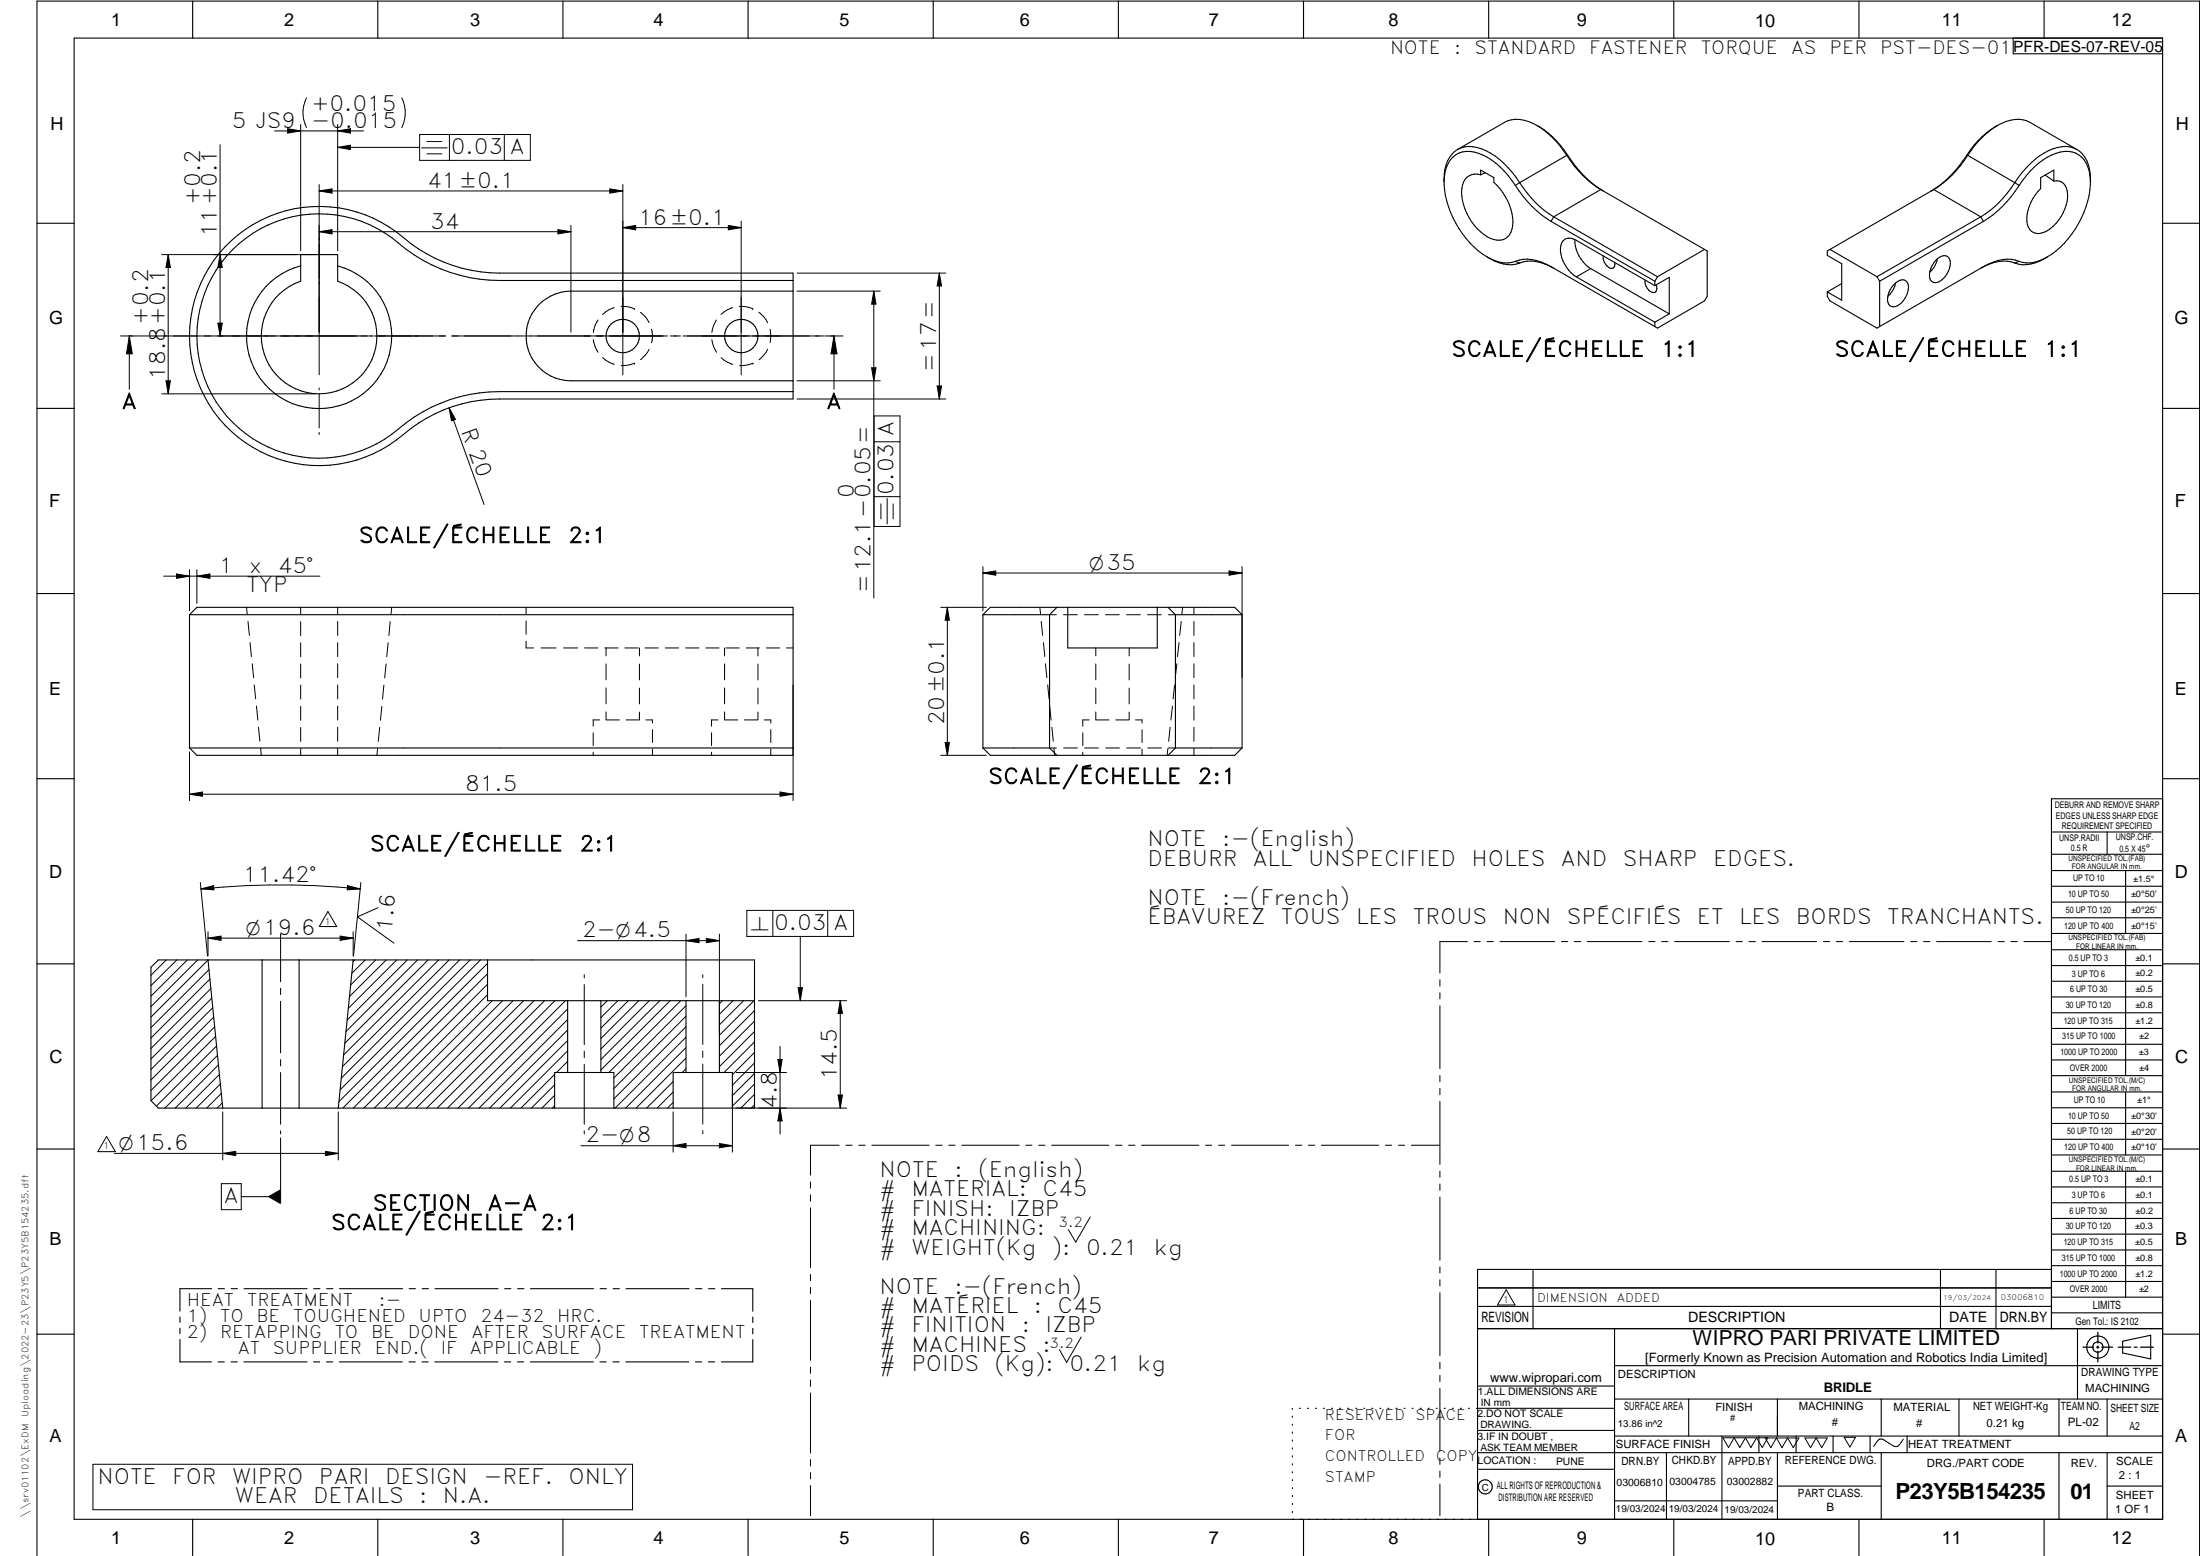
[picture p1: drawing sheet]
<svg xmlns="http://www.w3.org/2000/svg" width="594mm" height="420mm" viewBox="0 0 594 420" stroke-linecap="round" stroke-linejoin="round" font-family="sans-serif">
<g fill="none" stroke="#000" stroke-width=".3">
<path d="M20 10.3h564v400h-564zM52 .3v10M102 .3v10M152 .3v10M202 .3v10M252 .3v10M302 .3v10M352 .3v10M402 .3v10M452 .3v10M502 .3v10M543.6 10.3v4.2h40.4"/>
<path d="M552 .3v10M415 33.9a22.4 22.4 0 0 1 8.3 8M539.4 33.9a22.4 22.4 0 0 0-8.3 8M393.6 40.4l12.7-7.4a9 9 0 0 1 8.9 1 25.4 25.4 0 0 1 7.9 8M393.6 40.3a8.8 8.8 0 0 0-3.7 8.1v.8M393.6 40.3a9 9 0 0 1 8.9 1.1 26.1 26.1 0 0 1 8.8 9.4l2.2 2.7a24 24 0 0 0 6.1 5M396.1 47.9a3.8 3.8 0 0 1 3.7-.7v-1.3l3.6 2.1v1.2a14.9 14.9 0 0 1 5.1 11.7 3.9 3.9 0 0 1-6 3.5 14.7 14.7 0 0 1-7.7-13.5 4.8 4.8 0 0 1 1.3-3zM401.1 46.7l-1.3 .5M409.2 50.1a19.4 19.4 0 0 0-11.1-9 6.2 6.2 0 0 0-7.8 5 21.2 21.2 0 0 0 3.7 15.7l.9 1.3a21.8 21.8 0 0 0 6.7 6.3M409.2 50.1a29.8 29.8 0 0 0 9.6 9.7M418.8 59.8l28.1 16.1M419.6 58.5l28 16.2"/>
<path d="M419.6 58.5l-.8 1.3M423.1 42l-13.9 8.1M423.1 42a28.1 28.1 0 0 0 9.2 9.2M423.3 41.9a29.8 29.8 0 0 0 9.7 9.7M423.3 41.9l-.2 .1M432.3 51.2l28 16.2M432.3 51.2l-12.7 7.3M522.2 51.2l12.7 7.3M522.2 51.2l-28 16.2M531.1 41.9l.3 .1M531.1 41.9a29.8 29.8 0 0 1-9.6 9.7M531.4 42l13.8 8.1"/>
<path d="M531.4 42a28.1 28.1 0 0 1-9.2 9.2M534.9 58.5l.7 1.3M534.9 58.5l-28 16.2M535.6 59.8l-28 16.1M545.2 50.1a19.4 19.4 0 0 1 11.1-9 6.2 6.2 0 0 1 7.8 5 21.2 21.2 0 0 1-3.7 15.7l-.9 1.3a21.8 21.8 0 0 1-6.7 6.3M545.2 50.1a29.8 29.8 0 0 1-9.6 9.7M551 48l3.6-2.1v3a3.1 3.1 0 0 1 3.7 3.5 11.7 11.7 0 0 1-6.3 10.3 3.2 3.2 0 0 1-4.7-3 12.1 12.1 0 0 1 3.7-8.8zM552.3 47.3l2.3 1.6M560.9 40.4l-12.8-7.4a9 9 0 0 0-8.9 1 25.4 25.4 0 0 0-7.8 8M564.5 49.2a9.5 9.5 0 0 0-3.7-8.9 8.9 8.9 0 0 0-8.9 1.1 26.1 26.1 0 0 0-8.8 9.4l-2.2 2.7a24 24 0 0 1-6 5M10 60.3h10M60.8 66.6a35 35 0 0 1 48.1-2.5 40.1 40.1 0 0 0 26 9.6h79.3v34h-79.3a39.6 39.6 0 0 0-26 9.6 35 35 0 0 1-48.1-2.5 35 35 0 0 1 0-48.2z"/>
<path d="M81.2 68.7h10v7.2a15.6 15.6 0 0 1 7.6 24.1 15.6 15.6 0 0 1-25.2 0 15.6 15.6 0 0 1 7.6-24.1zM91.2 71.8a19.6 19.6 0 0 1 11 30.1 19.6 19.6 0 0 1-32.1 0 19.6 19.6 0 0 1 11.1-30.1M214.2 78.6h-60a12.1 12.1 0 0 0-12.1 12.1 12.1 12.1 0 0 0 12.1 12.1h60M214.2 75.7h-79.3a43.1 43.1 0 0 1-29.1-11.5 33 33 0 0 0-44.6 5 33 33 0 0 0 1.6 44.8 33 33 0 0 0 44.8 1.8 42.2 42.2 0 0 1 27.3-10.1h79.3M401.6 69.4a8.9 8.9 0 0 0 8.6 .8 11.5 11.5 0 0 1 8.6 1.8l28.1 16.2M401.6 69.4a10.1 10.1 0 0 0 8.8 1.6M409.2 70.6l1.2 .4M410.4 71a10.6 10.6 0 0 1 9.2 1.4M425.3 64.7a9.3 9.3 0 0 0 4.2 7.8M425.7 74.8l21.2 12.2M425.7 74.8a9.2 9.2 0 0 1-4.2-8.6 2.49 2.49 0 0 1 4.2-1.3l21.2 12.2M429.5 72.5l21.3 12.3"/>
<path d="M429.5 72.5l-3.8 2.3M432.9 69.1a3.1 3.1 0 0 0 2.4 3.4 1.12 1.12 0 0 0 .7-1.6M444.2 75.6a3.1 3.1 0 0 0 2.4 3.4 1.32 1.32 0 0 0 .6-2.1M446.9 75.9v1.2M446.9 77.1l3.9-2.2v9.9M447.6 74.7l-.7 1.2M460.3 67.4l-12.7 7.3M460.3 67.4l.7 .4v12.2l-.7 1.2-12.7 7.4-.7-.4M493.4 78.8v1.2l.8 1.2 12.7 7.4 .7-.4M494.2 67.4l-.8 .4v1.2l3.9 2.2v9.9l-3.9-2.3M494.2 67.4l12.7 7.3M497.3 76.6l-3.9 2.2"/>
<path d="M506.9 74.7l.7 1.2M507.6 75.9v12.3M511.3 76.9a2.54 2.54 0 0 1 3.6-.9 4.9 4.9 0 0 1-1.4 5.8 2.22 2.22 0 0 1-3.5 .4 5.1 5.1 0 0 1 1.3-5.3zM511.9 76.4a6.6 6.6 0 0 1-2.1 3.7M522.6 70.4a2.54 2.54 0 0 1 3.6-.9 4.8 4.8 0 0 1-1.4 5.7 2.19 2.19 0 0 1-3.5 .4 5.1 5.1 0 0 1 1.3-5.2zM523.2 69.9a6.8 6.8 0 0 1-2.1 3.6M544.1 71a10.6 10.6 0 0 0-9.2 1.4M545.2 70.6l-1.1 .4M552.8 69.4a10.1 10.1 0 0 1-8.7 1.6M552.8 69.4a8.9 8.9 0 0 1-8.6 .8 11.5 11.5 0 0 0-8.6 1.8l-28 16.2M584 60.3h10M446.9 87v1.2"/>
<path d="M450.8 84.8l-3.9 2.2M10 110.3h10M584 110.3h10M10 160.3h10M51.2 166h163M51.2 166l2-2h161v40h-161l-2-2M51.2 166v36M265.4 166h18M265.4 166l2-2h66l2 2M265.4 166v36M283.4 166v36M285.4 164l-2 2"/>
<path d="M288.3 164v11h24.2v-11M315.4 164l2 2M317.4 166v36M335.4 166h-18M335.4 166v36M584 160.3h10M10 210.3h10M51.2 202h163M265.4 202l2 2h48M265.4 202h18M283.4 202l2 2M317.4 202l-2 2"/>
<path d="M317.4 202h18M335.4 202l-2 2h-18M584 215.7h-30v143.1M584 210.3h10M554 224.7h30M554 230.7h30M554 235.1h30M554 239.3h30M569 224.7v6M574 235.1v17M56.2 259.2l3.9 40M70.8 259.2v40"/>
<path d="M80.8 259.2v40M95.4 259.2l-4.1 40M131.6 259.2v11h72.1M554 243.6h30M554 247.8h30M554 252.1h30M554 256.5h30M574 256.5v33.9M10 260.3h10M40.8 261.2l1.9-2h161v40h-161l-1.9-2zM153.3 270.2v19.4M162.3 270.2v19.4"/>
<path d="M185.2 270.2v19.4M194.3 270.2v19.4M554 260.7h30M554 265h30M554 269.2h30M554 273.5h30M554 277.7h30M584 260.3h10M149.8 299.2v-9.6h16v9.6M181.8 299.2v-9.6h16v9.6M554 282h30M554 286.2h30"/>
<path d="M554 290.4h30M554 294.9h30M554 299.1h30M574 294.9v17M10 310.3h10M554 303.4h30M554 307.6h30M554 311.9h30M554 316.3h30M574 316.3v34M584 310.3h10M554 320.5h30"/>
<path d="M554 324.8h30M554 329h30M554 333.2h30M554 337.5h30M48.6 355.6v1.5M48.6 358.6v1.5M57.1 348h-8.5v6M58.9 348h1.7M62.4 348h1.7M65.9 348h17M84.7 348h1.7M88.2 348h1.7"/>
<path d="M91.7 348h17M110.5 348h1.7M114 348h1.7M117.5 348h17M136.3 348h1.7M139.8 348h1.7M143.2 348h17.1M162 348h1.7M165.6 348h1.7M169 348h17M187.8 348h1.7M191.3 348h1.7"/>
<path d="M194.8 348h8.5v6.1M203.3 355.6v1.5M203.3 358.7v1.5M399 358.8h185M399 352.8h155M399 347.8h155M414 342.8v16M436 358.8v51.5M524 342.8v16M539 342.8v16M554 341.8h30M554 346h30"/>
<path d="M554 350.3h30M554 354.5h30M554 342.8h-155v67.5M561 358.8v19M10 360.3h10M48.6 361.7v6h8.5M58.9 367.7h1.7M62.4 367.7h1.7M65.9 367.7h17M84.7 367.7h1.7M88.2 367.7h1.7M91.6 367.7h17.1"/>
<path d="M110.4 367.7h1.7M114 367.7h1.6M117.4 367.7h17M136.2 367.7h1.7M139.7 367.7h1.7M143.2 367.7h17M162 367.7h1.7M165.5 367.7h1.7M169 367.7h17M187.8 367.7h1.7M191.3 367.7h1.7M203.3 361.7v6h-8.5"/>
<path d="M399 374.3h37M436 368.8h148M436 377.8h148M456 377.8v10M480 377.8v10M508 377.8v10M529 377.8v10M556 377.8v10M569 377.8v10M573.2 362.2l7.6-1.6v6.3l-7.6-1.6zM584 360.3h10M349 380.3v.3"/>
<path d="M349 382.4v.3M349 384.6v.3M349 386.7v.3M349 388.8v.3M349 391v.3M349 393.1v.3M349 395.3v.3M349 397.4v.3M349 399.5v.3M350.9 380.3h.2M353.1 380.3h.2M355.2 380.3h.3"/>
<path d="M357.4 380.3h.3M359.6 380.3h.3M361.7 380.3h.3M363.9 380.3h.3M366.1 380.3h.3M368.3 380.3h.2M370.4 380.3h.3M372.6 380.3h.3M374.8 380.3h.3M376.9 380.3h.4M379.1 380.3h.3M381.3 380.3h.3"/>
<path d="M383.4 380.3h.4M385.6 380.3h.3M387.8 380.3h.3M390 380.3h.3M392.2 380.3h.3M394.3 380.3h.3M396.5 380.3h.3M398.7 380.3h37.3M399 386.2h37M399 396.7h37M436 387.8h148M450 392.3v18"/>
<path d="M465 387.8v22.5M475 387.8v4.5M480 392.3v18M485 387.8v4.5M495 387.8v4.5M505 387.8v4.5M508 392.3v18M515 387.8v4.5M556 392.3v18M569 392.3v18M584 392.3h-185M52 410.3v9.7"/>
<path d="M102 410.3v9.7M152 410.3v9.7M202 410.3v9.7M252 410.3v9.7M302 410.3v9.7M349 401.7v.3M349 403.8v.4M349 406v.3M349 408.1v.3M352 410.3v9.7M402 410.3v9.7M436 405.3h44"/>
<path d="M452 410.3v9.7M480 401.3h28M502 410.3v9.7M552 410.3v9.7M569 401.3h15M10 420v-419.7h584v419.7"/>
<circle cx="168.2" cy="90.8" r="4.5"/>
<circle cx="200.2" cy="90.7" r="4.5"/>
<circle cx="566.5" cy="363.8" r="2.99"/>
<circle cx="566.5" cy="363.7" r="1.41"/>
<circle cx="401.1" cy="401.5" r="1.9"/>
</g>
<path d="M566.5 359.7v3M562.5 363.8h2.9M566.1 363.8h.7M566.5 363.4v.7M566.5 364.9v2.8M567.6 363.8h2.9M572 363.8h3.4M576.3 363.8h.8M578 363.8h3.5" fill="none" stroke="#000" stroke-width=".34"/>
<g fill="none" stroke="#000" stroke-width=".27">
<path d="M59.4 39.1v51.6M74.2 35.3h24M77.7 34.8l3.5 .5-3.5 .6zM81.2 33.6v34.1M82.8 26.4a9 9 0 0 0 0 8.1M91.2 39.8l3.5-.6v1.2zM91.2 39.8h22.1M91.2 35.3l3.5-.5v1.1zM91.2 33.6v34.1M108.5 26.4a9 9 0 0 1 0 8.1M113.3 36.3h29.9v7h-29.9zM121.4 36.3v7"/>
<path d="M136.2 36.3v7M86.2 49.8v51.4M86.2 51.6h82M86.2 51.6l3.5-.6v1.2zM164.7 51l3.5 .6-3.5 .6zM168.2 49.8v51.4M200.1 59.7v41.5M43.7 68.7h41.4M45.4 68.7l.6 3.5h-1.2zM45.4 68.7v37.6M59.4 68.7l.6 3.5h-1.2zM86.2 62.6h68"/>
<path d="M86.2 62.6l3.5-.6v1.2zM150.7 62l3.5 .6-3.5 .6zM154.2 60.8v28.9M168.2 61.5l3.5-.6v1.2zM168.2 61.5h31.9M196.7 60.9l3.4 .6-3.4 .6zM215.2 78.6h22.5M215.2 73.7h40.2M236 78.6v82.9M236 78.6l.6 3.5h-1.2zM253.7 73.7l.5 3.5h-1.1zM253.7 73.7v34"/>
<path d="M32.5 90.7h4.8M34.9 90.7l.8 4.8h-1.5zM34.9 90.7v14.4M37.5 90.7h63.2M58.8 87.2h1.2l-.6 3.5zM101 90.7h19.3M141.5 90.7h-19.5M160.2 91.7a7.5 7.5 0 0 0 1.3 3.4M161.5 86.4a7.1 7.1 0 0 0-1.3 3.4M162.7 96.6a7.8 7.8 0 0 0 3.2 1.8M165.9 83.1a7 7 0 0 0-3.2 1.8M167.7 82.8a7.1 7.1 0 0 1 3.6 .6"/>
<path d="M171.3 83.4h.1M171.3 98.1l-2.3 .6h-1.2M171.3 98.1h.1M172.9 84.3a7.6 7.6 0 0 1 2.4 2.8M175.3 94.3a8.2 8.2 0 0 1-2.3 2.8M175.9 88.9a6.6 6.6 0 0 1 0 3.6M180.2 90.7h-38.6M183.8 90.7h-2.8M192.2 91.7a7.5 7.5 0 0 0 1.3 3.4M193.5 86.4a7.7 7.7 0 0 0-1.3 3.4M194.7 96.6a7.8 7.8 0 0 0 3.2 1.8M197.8 83.1a7.2 7.2 0 0 0-3.1 1.8"/>
<path d="M199.7 82.8a7.1 7.1 0 0 1 3.6 .6M203.3 98.1a8.1 8.1 0 0 1-3.6 .6M203.3 83.4h.1M203.3 98.1h.1M204.9 84.3a7.6 7.6 0 0 1 2.4 2.8M207.3 94.3a8.2 8.2 0 0 1-2.3 2.8M207.9 88.9a7.9 7.9 0 0 1 0 3.6M222.5 90.7h-38.1M222.8 90.7h4.8M225.2 90.7l.8 4.8h-1.6zM225.2 90.7v14.4M235.4 99.3h1.2l-.6 3.5z"/>
<path d="M43.7 106.3h41.4M44.8 102.8h1.2l-.6 3.5zM86.2 104.7v.6M86.2 106.5v9.1M86.2 116.8v.5M121.3 110.2l9.4 26M121.3 110.2l1.7 3-1.1 .4zM215.2 102.8h22.5M215.2 107.7h40.2M236 119.3h7M236 112.3h7v29.9h-7zM253.1 104.2h1.1l-.5 3.5z"/>
<path d="M236 134.1h7M44.2 155.6h42.2M47.7 155l3.5 .6-3.5 .6zM51.2 153.8v11.1M53.2 153.8v9.1M53.2 155.6l3.5-.6v1.2zM265.4 153v11.9M265.4 154.7l3.5-.5v1.1zM265.4 154.7h70M331.9 154.2l3.5 .5-3.5 .6zM335.4 153v29.9M66.6 164l.2 1.9"/>
<path d="M67 167.8l.3 3.8M67.5 173.5l.4 3.8M68.1 179.2l.4 3.8M81.2 164v1.9M81.2 167.9v3.7M81.2 173.6v3.7M81.2 179.3v3.7M91.2 164v1.9M91.2 167.8v3.8M91.2 173.5v3.8M91.2 179.2v3.8M104.3 179.3l-.4 3.7"/>
<path d="M104.8 173.6l-.4 3.7M105.4 167.9l-.4 3.7M105.8 164l-.2 1.9M142.1 173.1v1.9h2M142.1 164v1.8M142.1 167.6v3.7M146.1 175h4M152.2 175h3.8M157.9 175h3.6M163.3 175h3.6M163.7 175v2.1M163.7 179.3v4.3"/>
<path d="M168.7 175h3.6M172.7 175v2.1M172.7 179.3v4.3M174.2 175h3.6M179.7 175h3.6M185.1 175h3.6M190.6 175h3.6M195.7 175v2.1M195.7 179.3v4.3M196 175h3.6M201.5 175h3.6M204.7 175v2.1"/>
<path d="M204.7 179.3v4.3M206.9 175h3.6M212.4 175h1.8M254 164h12.4M255.8 164v40M255.8 164l.6 3.5h-1.2zM280.8 164l.2 1.9M281.2 167.8l.4 3.8M281.8 173.5l.3 3.8M282.3 179.2l.4 3.8M283.4 166h1.8M287.2 166h3.7"/>
<path d="M292.9 166h3.7M295.9 175v2.1M295.9 179.3v4.3M298.5 166h3.8M304.2 166h3.7M304.9 175v2.1M304.9 179.3v4.3M309.9 166h3.7M315.5 166h1.9M317.8 179.2l-.4 3.8M318.4 173.5l-.4 3.8M319 167.8l-.4 3.8"/>
<path d="M319.4 164l-.3 1.9M322.4 164v1.9M322.4 167.8v3.8M322.4 173.5v3.8M322.4 179.2v3.8M68.7 185l.3 3.7M69.3 190.7l.3 3.7M69.8 196.4l.4 3.8M81.2 185v3.8M81.2 190.7v3.8M81.2 196.4v3.8M91.2 185v3.7"/>
<path d="M91.2 190.7v3.7M91.2 196.4v3.8M102.5 196.4l-.4 3.8M103.1 190.7l-.4 3.8M103.7 185l-.4 3.8M160.2 197.9v3.4M161.9 194.4h-1.7v1.7M163.7 185.8v4.2M163.7 192.2v2.2M163.7 194.4h3.6M169.1 194.4h3.5M172.7 185.8v4.3"/>
<path d="M172.7 192.3v2.1M174.4 194.4h1.8v.8M176.2 197v3.5M192.1 197.9v3.4M193.9 194.4h-1.8v1.7M195.7 185.8v4.2M195.7 192.2v2.2M195.7 194.4h3.5M201 194.4h3.5M204.7 185.8v4.3M204.7 192.3v2.1M206.4 194.4h1.7v.8"/>
<path d="M208.1 197v3.5M214.2 185v31.2M282.9 185l.4 3.7M283.5 190.7l.3 3.7M284 196.4l.4 3.8M292.4 197.9v3.4M294.1 194.4h-1.7v1.7M295.9 185.8v4.2M295.9 192.2v2.2M295.9 194.4h3.6M301.3 194.4h3.5M304.9 185.8v4.3"/>
<path d="M304.9 192.3v2.1M306.6 194.4h1.8v.8M308.4 197v3.5M316 196.4l-.4 3.8M316.6 190.7l-.4 3.7M317.2 185l-.4 3.7M322.4 185v3.7M322.4 190.7v3.7M322.4 196.4v3.8M51.2 214.5l3.5-.6v1.1zM51.2 203v13.2M51.2 214.5h163"/>
<path d="M70.4 202.1l.2 1.9M81.2 202.1v1.9M91.2 202.1v1.9M102 202.1l-.2 1.9M160.2 203.1v.9M176.2 202.3v1.7M192.1 203.1v.9M208.1 202.3v1.7M210.6 213.9l3.6 .6-3.6 .5zM254 204h12.4M255.2 200.5h1.2l-.6 3.5zM283.4 202h1.9"/>
<path d="M284.6 202.1l.2 1.9M287.2 202h3.8M292.4 203.1v.9M292.9 202h3.7M298.6 202h3.7M304.2 202h3.8M308.4 202.3v1.7M309.9 202h3.7M315.4 202.1l-.2 1.9M315.5 202h1.9M322.4 202.1v1.9M54.1 238.3l1.9 19.8"/>
<path d="M93.8 239.1l3.5 .9-3.5 .3zM97.4 238.3l-1.9 19.8M44.9 259.2l-4.1 4.2M47.7 259.2l-6.9 6.9M50.6 259.2l-9.8 9.8M53.4 259.2l-12.6 12.6M54.3 240l3.4-.9 .1 1.2zM54.3 240a214.5 214.5 0 0 1 43 0M56.2 259.2l-15.4 15.5M56.2 251.6v6.5M56.2 253.3l3.5-.5v1.1zM56.2 253.3h39.2"/>
<path d="M75.8 252.2v12.9M88.6 246.1l2.3 4.1h-4.7zM91.9 252.8l3.5 .5-3.5 .6zM95.4 251.6v6.5M95.8 259.2l-.5 .5M98.6 259.2l-3.6 3.6M101.5 259.2l-6.8 6.8M102.1 245.1l-5.6 2.5 9.9 7.1M104.3 259.2l-9.9 9.9M107.1 259.2l-13 13.1M110 259.2l-16.2 16.2M112.8 259.2l-19.4 19.4"/>
<path d="M115.6 259.2l-22.5 22.5M118.4 259.2l-25.6 25.7M121.3 259.2l-28.8 28.8M124.1 259.2l-31.9 31.9M127 259.2l-35.1 35.1M129.7 259.2l-38.1 38.2M155.9 254h38.4M185.2 254l3.6-.6v1.2zM185.2 252.2v17M190.7 253.4l3.6 .6-3.6 .6zM194.3 252.2v26.6M201.7 245.8h28.8v7.1h-28.8z"/>
<path d="M208.7 245.8v7.1M216.1 252.9v17.3M223.5 245.8v7.1M396.2 254.3h-7.4v8.5M398.1 254.3h1.6M401.5 254.3h1.8M405 254.3h14.8M421.6 254.3h1.7M425.1 254.3h1.7M428.6 254.3h14.8M445.2 254.3h1.7M448.7 254.3h1.7"/>
<path d="M452.2 254.3h14.8M468.8 254.3h1.7M472.3 254.3h1.7M475.8 254.3h14.8M492.4 254.3h1.7M495.8 254.3h1.8M499.4 254.3h14.7M516 254.3h1.6M519.4 254.3h1.8M522.9 254.3h14.8M539.5 254.3h1.7M543 254.3h1.7"/>
<path d="M546.5 254.3h7.4M56.4 261.8l-15.6 15.7M56.7 264.4l-15.9 15.9M56.9 267l-16.1 16.1M57.2 269.5l-16.4 16.5M57.4 272.1l-16.6 16.7M57.7 274.7l-16.9 16.9M58 277.2l-17.2 17.3M58.2 279.8l-17.4 17.4M75.8 266.9v1.7M75.8 270.4v13.9M131.6 260.1l-39 39.1"/>
<path d="M131.6 262.9l-36.2 36.3M131.6 265.8l-33.4 33.4M131.6 268.6l-30.5 30.6M132.9 270.2l-29 29M135.7 270.2l-29 29M138.6 270.2l-29 29M141.4 270.2l-29 29M144.2 270.2l-29 29M147.1 270.2l-29 29M149.9 270.2l-29 29M152.7 270.2l-29 29M153.3 272.5l-26.8 26.7"/>
<path d="M153.3 275.3l-23.9 23.9M153.3 278.1l-21.1 21.1M157.8 263.2v.9M157.8 265.9v16.2M164 270.2l-1.7 1.7M166.8 270.2l-4.5 4.6M169.7 270.2l-7.4 7.4M172.5 270.2l-10.2 10.2M175.3 270.2l-13 13.1M178.2 270.2l-15.9 15.9M181 270.2l-18.7 18.7M183.8 270.2l-19.4 19.4"/>
<path d="M185.2 271.6l-19.4 19.5M185.2 274.4l-19.4 19.5M185.2 277.2l-19.4 19.5M189.8 263.2v.8M189.8 265.8v16.2M195.1 270.2l-.8 .9M197.9 270.2l-3.6 3.7M200.8 270.2l-6.5 6.5M203.6 270.2l-9.3 9.3M203.7 272.9l-9.4 9.5M203.7 275.7l-9.4 9.5M203.7 278.5l-9.4 9.5"/>
<path d="M204.8 270.2h23.8M215.5 266.7h1.2l-.6 3.5zM226.9 270.2l.6 3.5h-1.2zM226.9 270.2v29M388.8 264.5v1.8M388.8 268.1v1.6M388.8 271.6v17M58.5 282.4l-16.3 16.3M58.8 284.9l-14.3 14.3M59 287.5l-11.7 11.7M59.3 290.1l-9.1 9.1M59.5 292.7l-6.5 6.5"/>
<path d="M59.8 295.2l-4 4M60 297.8l-1.3 1.4M75.8 286.1v1.7M75.8 289.6v14M149.8 295.7l-3.5 3.5M149.8 298.6l-.6 .6M149.8 292.9l-6.3 6.3M149.8 290.1l-9.1 9.1M153.3 289.4l-.2 .2M153.3 281l-18.3 18.2M153.3 283.8l-15.5 15.4M153.3 286.6l-3 3"/>
<path d="M157.8 283.8v1.8M157.8 287.4v16.2M181.8 294.9l-4.3 4.3M181.8 297.7l-1.6 1.5M181.8 292.1l-7.2 7.1M185.2 280.1l-19.1 19.1M185.2 282.9l-16.3 16.3M185.2 288.5l-1 1.1M185.2 285.7l-13.4 13.5M189.8 283.8v1.7M189.8 287.3v16.2M197.8 295.4v15.7"/>
<path d="M198.8 299.2h29.8M198.8 289.6h13.6M203.7 298.3l-.8 .9M203.7 295.5l-3.6 3.7M203.7 284.2l-5.9 6M203.7 287l-5.9 6M203.7 289.9l-5.9 5.9M203.7 292.7l-5.9 6M203.7 281.3l-8.2 8.3M210.1 286.1h1.1l-.6 3.5zM210.6 282.6v23.6M210.6 299.2l.6 3.5h-1.1z"/>
<path d="M226.3 295.7h1.2l-.6 3.5zM388.8 290.4v1.7M388.8 293.9v1.7M388.8 297.4v17M28.8 306.9l2.4 4.1h-4.8zM30.9 311.4h60.4M59.8 319.6h5.3v7h-5.3zM60.1 300.2v13M60.1 311.4l3.6-.5v1.1zM75.8 305.4v.8M75.8 307.3v17.6M87.9 310.9l3.4 .5-3.4 .6z"/>
<path d="M91.3 300.2v13M156.9 309.4h40.9M157.8 305.4v.8M181.8 300.2v10.9M181.8 309.4l3.4-.6v1.1zM189.8 305.3v.9M194.3 308.8l3.5 .6-3.5 .5zM218.9 319.2v1.6M226.6 309.2h-7.7v8.1M228.4 309.2h1.7M231.9 309.2h1.7M235.4 309.2h15.5"/>
<path d="M252.7 309.2h1.7M256.2 309.2h1.7M259.7 309.2h15.5M277 309.2h1.7M280.5 309.2h1.7M284 309.2h15.5M301.2 309.2h1.8M304.8 309.2h1.7M308.3 309.2h15.5M325.5 309.2h1.7M329.1 309.2h1.6M332.6 309.2h15.4"/>
<path d="M349.8 309.2h1.7M353.3 309.2h1.7M356.8 309.2h15.5M374.1 309.2h1.7M377.6 309.2h1.7M381.1 309.2h7.7M388.8 316.2v1.7M388.8 319.7v1.7M65.1 323.1h10.7M218.9 322.6v1.8M218.9 326.1v16.2M294.4 328.6l-3.9 6.8-2-3.4"/>
<path d="M388.8 323.2v17.1M218.9 344.1v1.8M218.9 347.6v1.7M218.9 351.2v16.1M388.8 342.1v1.6M388.8 345.6v1.7M388.8 349v17.1M406.7 348.3l2.4 4.1h-4.7zM218.9 369.1v1.7M218.9 372.6v1.8M218.9 376.1v16.2M292 361l-4 6.9-1.9-3.5"/>
<path d="M388.8 367.9v1.7M388.8 371.4v1.7M388.8 374.9v17M25.1 395.4h145.7v12.3h-145.7zM218.9 394.1v1.8M218.9 397.6v1.7M388.8 393.7v1.7M388.8 397.2v1.7M465.2 388.2h12.2l-1.5 2.7-1.6-2.7-1.5 2.7-1.5-2.7-1.5 2.7-1.5-2.7-1.5 2.7zM476.7 388.3h9.1l-1.6 2.6-1.5-2.6-1.5 2.6-1.5-2.6-1.5 2.6zM487.4 388.3h6l-1.5 2.6-1.5-2.6-1.5 2.6zM498 388.1h3.1l-1.6 2.6z"/>
<path d="M514 388.6l-1.1 1.5a1.2 1.2 0 0 1-1.8 .3l-1.8-1.2a1.55 1.55 0 0 0-1.6-.6 1.55 1.55 0 0 0-1.2 1.1l-.5 .9M218.9 401.2v8.1M388.8 400.7v8.6"/>
</g>
<g fill="#000">
<path d="M77.7 34.8l3.5 .5-3.5 .6zM91.2 35.3l3.5-.5v1.1zM91.2 39.8l3.5-.6v1.2zM86.2 51.6l3.5-.6v1.2zM164.7 51l3.5 .6-3.5 .6zM45.4 68.7l.6 3.5h-1.2zM59.4 68.7l.6 3.5h-1.2zM86.2 62.6l3.5-.6v1.2zM150.7 62l3.5 .6-3.5 .6zM168.2 61.5l3.5-.6v1.2zM196.7 60.9l3.4 .6-3.4 .6zM253.7 73.7l.5 3.5h-1.1z"/>
<path d="M34.9 90.7l.8 4.8h-1.5zM58.8 87.2h1.2l-.6 3.5zM225.2 90.7l.8 4.8h-1.6zM235.4 99.3h1.2l-.6 3.5zM236 78.6l.6 3.5h-1.2zM44.8 102.8h1.2l-.6 3.5zM121.3 110.2l1.7 3-1.1 .4zM253.1 104.2h1.1l-.5 3.5zM47.7 155l3.5 .6-3.5 .6zM53.2 155.6l3.5-.6v1.2zM265.4 154.7l3.5-.5v1.1zM331.9 154.2l3.5 .5-3.5 .6z"/>
<path d="M255.8 164l.6 3.5h-1.2zM51.2 214.5l3.5-.6v1.1zM210.6 213.9l3.6 .6-3.6 .5zM255.2 200.5h1.2l-.6 3.5zM93.8 239.1l3.5 .9-3.5 .3zM54.3 240l3.4-.9 .1 1.2zM56.2 253.3l3.5-.5v1.1zM91.9 252.8l3.5 .5-3.5 .6zM185.2 254l3.6-.6v1.2zM190.7 253.4l3.6 .6-3.6 .6zM215.5 266.7h1.2l-.6 3.5zM226.9 270.2l.6 3.5h-1.2z"/>
<path d="M210.1 286.1h1.1l-.6 3.5zM226.3 295.7h1.2l-.6 3.5zM60.1 311.4l3.6-.5v1.1zM87.9 310.9l3.4 .5-3.4 .6zM181.8 309.4l3.4-.6v1.1zM194.3 308.8l3.5 .6-3.5 .5zM210.6 299.2l.6 3.5h-1.1zM72.3 323.1l3.5-2v4.1z"/>
</g>
<text font-size="6" x="511.8" y="404.8">P23Y5B154235</text>
<text font-size="5.9" x="559.1" y="404.7">01</text>
<g font-size="5.7">
<text x="84" y="29.9">+0.015</text>
<text x="62.6" y="34.5">5 JS9</text>
<text x="84" y="34.5">-0.015</text>
<text x="121.7" y="41.6">0.03 A</text>
<text x="115.3" y="50.7">41±0.1</text>
<text x="54" y="55.5" transform="rotate(-90 54 55.5)">+0.2</text>
<text x="58.5" y="64.1" transform="rotate(-90 58.5 64.1)">11+0.1</text>
<text x="116.2" y="61.7">34</text>
<text x="172.3" y="60.6">16±0.1</text>
<text x="40" y="87.7" transform="rotate(-90 40 87.7)">+0.2</text>
<text x="252.8" y="100.4" transform="rotate(-90 252.8 100.4)">=17=</text>
<text x="392" y="96.3">SCALE/ÉCHELLE</text>
<text x="448.5" y="96.3">1:1</text>
<text x="495.4" y="96.3">SCALE/ÉCHELLE</text>
<text x="552" y="96.3">1:1</text>
<text x="44.6" y="102.5" transform="rotate(-90 44.6 102.5)">18.8+0.1</text>
<text x="32.9" y="110.4">A</text>
<text x="223.2" y="110.4">A</text>
<text x="124.5" y="116.3" transform="rotate(70 124.5 116.3)">R 20</text>
<text x="230.5" y="134.6" transform="rotate(-90 230.5 134.6)">0</text>
<text x="241.3" y="133.8" transform="rotate(-90 241.3 133.8)">0.03 A</text>
<text x="96.9" y="146.6">SCALE/ÉCHELLE</text>
<text x="153.4" y="146.6">2:1</text>
<text x="59.1" y="154.7">1</text>
<text x="67.2" y="154.7">x</text>
<text x="75" y="154.7">45°</text>
<text x="66.5" y="160">TYP</text>
<text x="235.1" y="160.2" transform="rotate(-90 235.1 160.2)">=12.1-0.05=</text>
<text x="254.9" y="195.8" transform="rotate(-90 254.9 195.8)">20±0.1</text>
<text x="125.6" y="213.6">81.5</text>
<text x="266.9" y="211.6">SCALE/ÉCHELLE</text>
<text x="323.4" y="211.6">2:1</text>
<text x="99.9" y="229.8">SCALE/ÉCHELLE</text>
<text x="156.5" y="229.8">2:1</text>
<text x="309.9" y="228.6">NOTE</text>
<text x="309.9" y="233.8">DEBURR</text>
<text x="330.1" y="228.6">:-(English)</text>
<text x="338.3" y="233.8">ALL</text>
<text x="353.2" y="233.8">UNSPECIFIED</text>
<text x="397.4" y="233.8">HOLES</text>
<text x="421.5" y="233.8">AND</text>
<text x="438.2" y="233.8">SHARP</text>
<text x="462.6" y="233.8">EDGES.</text>
<text x="65.6" y="238.1">11.42°</text>
<text x="309.9" y="244.3">NOTE</text>
<text x="330.1" y="244.3">:-(French)</text>
<text x="105.8" y="251.5" transform="rotate(-84 105.8 251.5)">1.6</text>
<text x="209" y="251.1">0.03 A</text>
<text x="309.9" y="249.6">ÉBAVUREZ</text>
<text x="345.9" y="249.6">TOUS</text>
<text x="366.2" y="249.6">LES</text>
<text x="381.5" y="249.6">TROUS</text>
<text x="405.8" y="249.6">NON</text>
<text x="423.1" y="249.6">SPÉCIFIÉS</text>
<text x="458.2" y="249.6">ET</text>
<text x="469.6" y="249.6">LES</text>
<text x="485" y="249.6">BORDS</text>
<text x="509.6" y="249.6">TRANCHANTS.</text>
<text x="157.2" y="253.1">2-O4.5</text>
<text x="226" y="291.8" transform="rotate(-90 226 291.8)">14.5</text>
<text x="209.8" y="299.5" transform="rotate(-90 209.8 299.5)">4.8</text>
<text x="158.1" y="308.5">2-O8</text>
<text x="237.5" y="317.8">NOTE</text>
<text x="257.7" y="317.8">:</text>
<text x="264.1" y="317.8">(English)</text>
<text x="237.5" y="323">#</text>
<text x="246.1" y="323">MATERIAL:</text>
<text x="281.5" y="323">C45</text>
<text x="60.5" y="324.9">A</text>
<text x="100.7" y="326.9">SECTION</text>
<text x="131.7" y="326.9">A-A</text>
<text x="237.5" y="328.3">#</text>
<text x="246.1" y="328.3">FINISH:</text>
<text x="272.5" y="328.3">IZBP</text>
<text x="89.4" y="332.1">SCALE/ÉCHELLE</text>
<text x="145.9" y="332.1">2:1</text>
<text x="237.5" y="333.5">#</text>
<text x="246.1" y="333.5">MACHINING:</text>
<text x="237.5" y="338.8">#</text>
<text x="246.1" y="338.8">WEIGHT(Kg</text>
<text x="284" y="338.8">):</text>
<text x="293.3" y="338.8">0.21</text>
<text x="311.6" y="338.8">kg</text>
<text x="237.5" y="349.3">NOTE</text>
<text x="257.7" y="349.3">:-(French)</text>
<text x="237.5" y="354.5">#</text>
<text x="237.5" y="359.8">#</text>
<text x="246.1" y="354.5">MATÉRIEL</text>
<text x="246.1" y="359.8">FINITION</text>
<text x="275.9" y="359.8">:</text>
<text x="279.2" y="354.5">:</text>
<text x="282.3" y="359.8">IZBP</text>
<text x="285.6" y="354.5">C45</text>
<text x="237.5" y="365">#</text>
<text x="246.1" y="365">MACHINES</text>
<text x="281.5" y="365">:</text>
<text x="237.5" y="370.3">#</text>
<text x="246.1" y="370.3">POIDS</text>
<text x="268.5" y="370.3">(Kg):</text>
<text x="288.8" y="370.3">0.21</text>
<text x="307.1" y="370.3">kg</text>
<text x="26.3" y="400.6">NOTE</text>
<text x="46.5" y="400.6">FOR</text>
<text x="62.7" y="400.6">WIPRO</text>
<text x="86.1" y="400.6">PARI</text>
<text x="104" y="400.6">DESIGN</text>
<text x="130.5" y="400.6">-REF.</text>
<text x="153.5" y="400.6">ONLY</text>
<text x="63.4" y="405.9">WEAR</text>
<text x="84.5" y="405.9">DETAILS</text>
<text x="113.2" y="405.9">:</text>
<text x="119.6" y="405.9">N.A.</text>
</g>
<text font-size="5.6" x="457" y="363.2">WIPRO PARI PRIVATE LIMITED</text>
<g font-size="5.4">
<text x="113.7" y="41.6">d</text>
<text x="241.3" y="141.8" transform="rotate(-90 241.3 141.8)">d</text>
<text x="294.1" y="153.9">O35</text>
<text x="202.8" y="251.1">n</text>
<text x="66.4" y="252.5">O19.6</text>
<text x="32.1" y="310.6">O15.6</text>
</g>
<g font-size="4.9">
<text x="30" y="6.9">1</text>
<text x="76.7" y="6.9">2</text>
<text x="127" y="6.9">3</text>
<text x="176.5" y="6.9">4</text>
<text x="226.7" y="6.9">5</text>
<text x="275.4" y="6.9">6</text>
<text x="326.4" y="6.9">7</text>
<text x="375" y="6.9">8</text>
<text x="425.8" y="6.9">9</text>
<text x="473.9" y="7.3">10</text>
<text x="524.3" y="6.9">11</text>
<text x="570.2" y="6.9">12</text>
<text x="375.4" y="14.5">NOTE</text>
<text x="392.7" y="14.5">:</text>
<text x="398.2" y="14.5">STANDARD</text>
<text x="429.2" y="14.5">FASTENER</text>
<text x="459.2" y="14.5">TORQUE</text>
<text x="483.7" y="14.5">AS</text>
<text x="494.1" y="14.5">PER</text>
<text x="507.7" y="14.5">PST-DES-01</text>
<text x="13.6" y="35.1">H</text>
<text x="587.6" y="35.1">H</text>
<text x="13.2" y="87.5">G</text>
<text x="587.2" y="87.5">G</text>
<text x="13.2" y="137">F</text>
<text x="587.2" y="137">F</text>
<text x="13.2" y="187.6">E</text>
<text x="587.2" y="187.6">E</text>
<text x="13.2" y="237">D</text>
<text x="587.2" y="237">D</text>
<text x="13.4" y="287.1">C</text>
<text x="587.4" y="287.1">C</text>
<text x="13.4" y="336.2">B</text>
<text x="587.4" y="336.2">B</text>
<text x="13.4" y="389.3">A</text>
<text x="587.4" y="389.3">A</text>
<text x="30" y="416.9">1</text>
<text x="76.7" y="416.9">2</text>
<text x="127" y="416.9">3</text>
<text x="176.5" y="416.9">4</text>
<text x="226.7" y="416.9">5</text>
<text x="275.4" y="416.9">6</text>
<text x="326.4" y="416.9">7</text>
<text x="375" y="416.9">8</text>
<text x="425.8" y="416.9">9</text>
<text x="473.9" y="417.3">10</text>
<text x="524.3" y="416.9">11</text>
<text x="570.2" y="416.9">12</text>
</g>
<g font-size="4.7">
<text x="50.5" y="352.7">HEAT</text>
<text x="66.7" y="352.7">TREATMENT</text>
<text x="102.3" y="352.7">:-</text>
<text x="50.5" y="357">1)</text>
<text x="59.5" y="357">TO</text>
<text x="69.3" y="357">BE</text>
<text x="79.1" y="357">TOUGHENED</text>
<text x="113" y="357">UPTO</text>
<text x="129.7" y="357">24-32</text>
<text x="150.4" y="357">HRC.</text>
<text x="50.5" y="361.4">2)</text>
<text x="59.5" y="361.4">RETAPPING</text>
<text x="64.2" y="365.7">AT</text>
<text x="73.7" y="365.7">SUPPLIER</text>
<text x="90.4" y="361.4">TO</text>
<text x="100.2" y="361.4">BE</text>
<text x="101.2" y="365.7">END.(</text>
<text x="110.1" y="361.4">DONE</text>
<text x="119.1" y="365.7">IF</text>
<text x="126.9" y="365.7">APPLICABLE</text>
<text x="127.3" y="361.4">AFTER</text>
<text x="146.2" y="361.4">SURFACE</text>
<text x="160.3" y="365.7">)</text>
<text x="172.6" y="361.4">TREATMENT</text>
</g>
<text font-size="4.2" x="543.6" y="14">PFR-DES-07-REV-05</text>
<g font-size="3.9">
<text x="400" y="357.1">REVISION</text>
<text x="455.9" y="357.1">DESCRIPTION</text>
<text x="526.4" y="357.1">DATE</text>
<text x="540" y="357.1">DRN.BY</text>
<text x="357.8" y="383.3">RESERVED</text>
<text x="382.3" y="383.3">SPACE</text>
<text x="357.8" y="388.9">FOR</text>
<text x="357.8" y="394.5">CONTROLLED</text>
<text x="387.8" y="394.5">COPY</text>
<text x="357.8" y="400">STAMP</text>
</g>
<g font-size="3.7">
<text x="285.8" y="331.4">3.2</text>
<text x="283.4" y="363.9">3.2</text>
</g>
<text font-size="3.6" x="492.5" y="375.8">BRIDLE</text>
<g font-size="3.5">
<text x="444.3" y="367.7">[Formerly Known as Precision Automation and Robotics India Limited]</text>
<text x="402.4" y="373.3">www.wipropari.com</text>
</g>
<g font-size="3.3">
<text x="415.1" y="351.5">DIMENSION</text>
<text x="436.6" y="351.5">ADDED</text>
</g>
<g font-size="3.1">
<text x="565.1" y="353.5">LIMITS</text>
<text x="562" y="371.7">DRAWING TYPE</text>
<text x="436.9" y="372.1">DESCRIPTION</text>
<text x="563.1" y="375.9">MACHINING</text>
<text x="438.6" y="380.8">SURFACE AREA</text>
<text x="463.2" y="380.9">FINISH</text>
<text x="485.7" y="380.8">MACHINING</text>
<text x="511.3" y="380.9">MATERIAL</text>
<text x="532.8" y="380.7">NET WEIGHT-Kg</text>
<text x="556.5" y="380.7">TEAM NO.</text>
<text x="569.9" y="381.2">SHEET SIZE</text>
<text x="494.6" y="385.1">#</text>
<text x="517.4" y="385.3">#</text>
<text x="536.4" y="385.3">0.21 kg</text>
<text x="558.4" y="385.1">PL-02</text>
<text x="575" y="386.1">A2</text>
<text x="436.3" y="391">SURFACE FINISH</text>
<text x="437.8" y="395.5">DRN.BY</text>
<text x="451.4" y="395.4">CHKD.BY</text>
<text x="466.6" y="395.5">APPD.BY</text>
<text x="482" y="395.4">REFERENCE DWG.</text>
<text x="515.3" y="391.1">HEAT TREATMENT</text>
<text x="571.4" y="395.6">SCALE</text>
<text x="520.4" y="396.2">DRG./PART CODE</text>
<text x="559.2" y="396.1">REV.</text>
<text x="572.2" y="399.5">2 : 1</text>
<text x="485.5" y="404.3">PART CLASS.</text>
<text x="493.2" y="407.9">B</text>
<text x="571.4" y="404.7">SHEET</text>
<text x="571.2" y="408.4">1 OF 1</text>
</g>
<text font-size="3" x="579.5" y="230.1">°</text>
<g font-size="2.8">
<text x="560.4" y="357.7">Gen Tol.: IS 2102</text>
<text x="399.1" y="376.6">1.ALL DIMENSIONS ARE</text>
<text x="399" y="382.7">2.DO NOT SCALE</text>
<text x="399" y="388.7">3.IF IN DOUBT ,</text>
<text x="399" y="395.4">LOCATION :</text>
<text x="420.2" y="395.6">PUNE</text>
<text x="404.2" y="402">ALL RIGHTS OF REPRODUCTION &amp;</text>
<text x="436.5" y="401.2">03006810</text>
<text x="450.8" y="400.9">03004785</text>
<text x="466.3" y="401">03002882</text>
<text x="404.7" y="405.4">DISTRIBUTION ARE RESERVED</text>
</g>
<g font-size="2.7">
<text x="399.9" y="379.7">IN mm</text>
<text x="399.7" y="385.7">DRAWING.</text>
<text x="436.9" y="385.4">13.86 in^2</text>
<text x="399.7" y="391.8">ASK TEAM MEMBER</text>
<text x="400.1" y="402.5">C</text>
<text x="436.4" y="408.3">19/03/2024</text>
<text x="450.6" y="408.4">19/03/2024</text>
<text x="465.7" y="408.5">19/03/2024</text>
</g>
<g font-size="2.5">
<text x="554.9" y="218.3">DEBURR AND REMOVE SHARP</text>
<text x="555.2" y="221">EDGES UNLESS SHARP EDGE</text>
<text x="556.1" y="227.1">UNSP.RADII</text>
<text x="556.8" y="223.8">REQUIREMENT SPECIFIED</text>
<text x="571.4" y="226.9">UNSP.CHF.</text>
<text x="559.2" y="229.9">0.5 R</text>
<text x="572.3" y="230.1">0.5 X 45</text>
<text x="559.8" y="238">UP TO 10</text>
<text x="576.1" y="238.1">±1.5°</text>
<text x="558.5" y="242.2">10 UP TO 50</text>
<text x="575.5" y="242.3">±0°50'</text>
<text x="87.7" y="249.6">1</text>
<text x="557.4" y="250.7">120 UP TO 400</text>
<text x="557.9" y="246.5">50 UP TO 120</text>
<text x="575.5" y="250.7">±0°15'</text>
<text x="575.5" y="246.5">±0°25'</text>
<text x="558.7" y="259.4">0.5 UP TO 3</text>
<text x="559.5" y="263.7">3 UP TO 6</text>
<text x="576.6" y="263.6">±0.2</text>
<text x="576.6" y="259.4">±0.1</text>
<text x="559" y="267.9">6 UP TO 30</text>
<text x="576.6" y="267.9">±0.5</text>
<text x="557.8" y="272.2">30 UP TO 120</text>
<text x="576.6" y="272.2">±0.8</text>
<text x="556.9" y="280.7">315 UP TO 1000</text>
<text x="557.3" y="276.4">120 UP TO 315</text>
<text x="576.6" y="276.4">±1.2</text>
<text x="577.7" y="280.7">±2</text>
<text x="556.4" y="284.9">1000 UP TO 2000</text>
<text x="577.6" y="284.9">±3</text>
<text x="558.9" y="289.2">OVER 2000</text>
<text x="577.7" y="289.3">±4</text>
<text x="560" y="297.9">UP TO 10</text>
<text x="577.1" y="297.9">±1°</text>
<text x="558.5" y="302.1">10 UP TO 50</text>
<text x="575.5" y="302.1">±0°30'</text>
<text x="27.9" y="310.4">1</text>
<text x="557.4" y="310.6">120 UP TO 400</text>
<text x="558.2" y="306.3">50 UP TO 120</text>
<text x="575.5" y="310.6">±0°10'</text>
<text x="575.5" y="306.4">±0°20'</text>
<text x="558.8" y="319.2">0.5 UP TO 3</text>
<text x="559.4" y="323.4">3 UP TO 6</text>
<text x="576.6" y="319.2">±0.1</text>
<text x="576.6" y="323.5">±0.1</text>
<text x="558.9" y="327.7">6 UP TO 30</text>
<text x="576.7" y="327.7">±0.2</text>
<text x="557.8" y="332">30 UP TO 120</text>
<text x="576.6" y="332">±0.3</text>
<text x="556.8" y="340.5">315 UP TO 1000</text>
<text x="557.3" y="336.3">120 UP TO 315</text>
<text x="576.6" y="336.3">±0.5</text>
<text x="576.6" y="340.5">±0.8</text>
<text x="556.2" y="344.7">1000 UP TO 2000</text>
<text x="576.6" y="344.7">±1.2</text>
<text x="405.8" y="351.8">1</text>
<text x="558.9" y="349">OVER 2000</text>
<text x="577.6" y="349">±2</text>
<text x="467.2" y="383.8">#</text>
</g>
<g font-size="2.4">
<text x="7.7" y="382.7" transform="rotate(-90 7.7 382.7)">Uploading\2022-23\P23Y5\P23Y5B154235.dft</text>
<text x="7.7" y="409.8" transform="rotate(-90 7.7 409.8)">\\srv01102\ExDM</text>
</g>
<g font-size="2.1">
<text x="558.5" y="232.4">UNSPECIFIED TOL.(FAB)</text>
<text x="559.5" y="234.7">FOR ANGULAR IN mm.</text>
<text x="558.6" y="253.9">UNSPECIFIED TOL.(FAB)</text>
<text x="560.7" y="256.3">FOR LINEAR IN mm.</text>
<text x="558.7" y="292.3">UNSPECIFIED TOL.(M/C)</text>
<text x="559.6" y="294.7">FOR ANGULAR IN mm.</text>
<text x="558.7" y="313.7">UNSPECIFIED TOL.(M/C)</text>
<text x="560.6" y="316.1">FOR LINEAR IN mm.</text>
<text x="540.3" y="351.1">03006810</text>
</g>
<text font-size="1.8" x="524.7" y="350.9">19/03/2024</text>
</svg>
